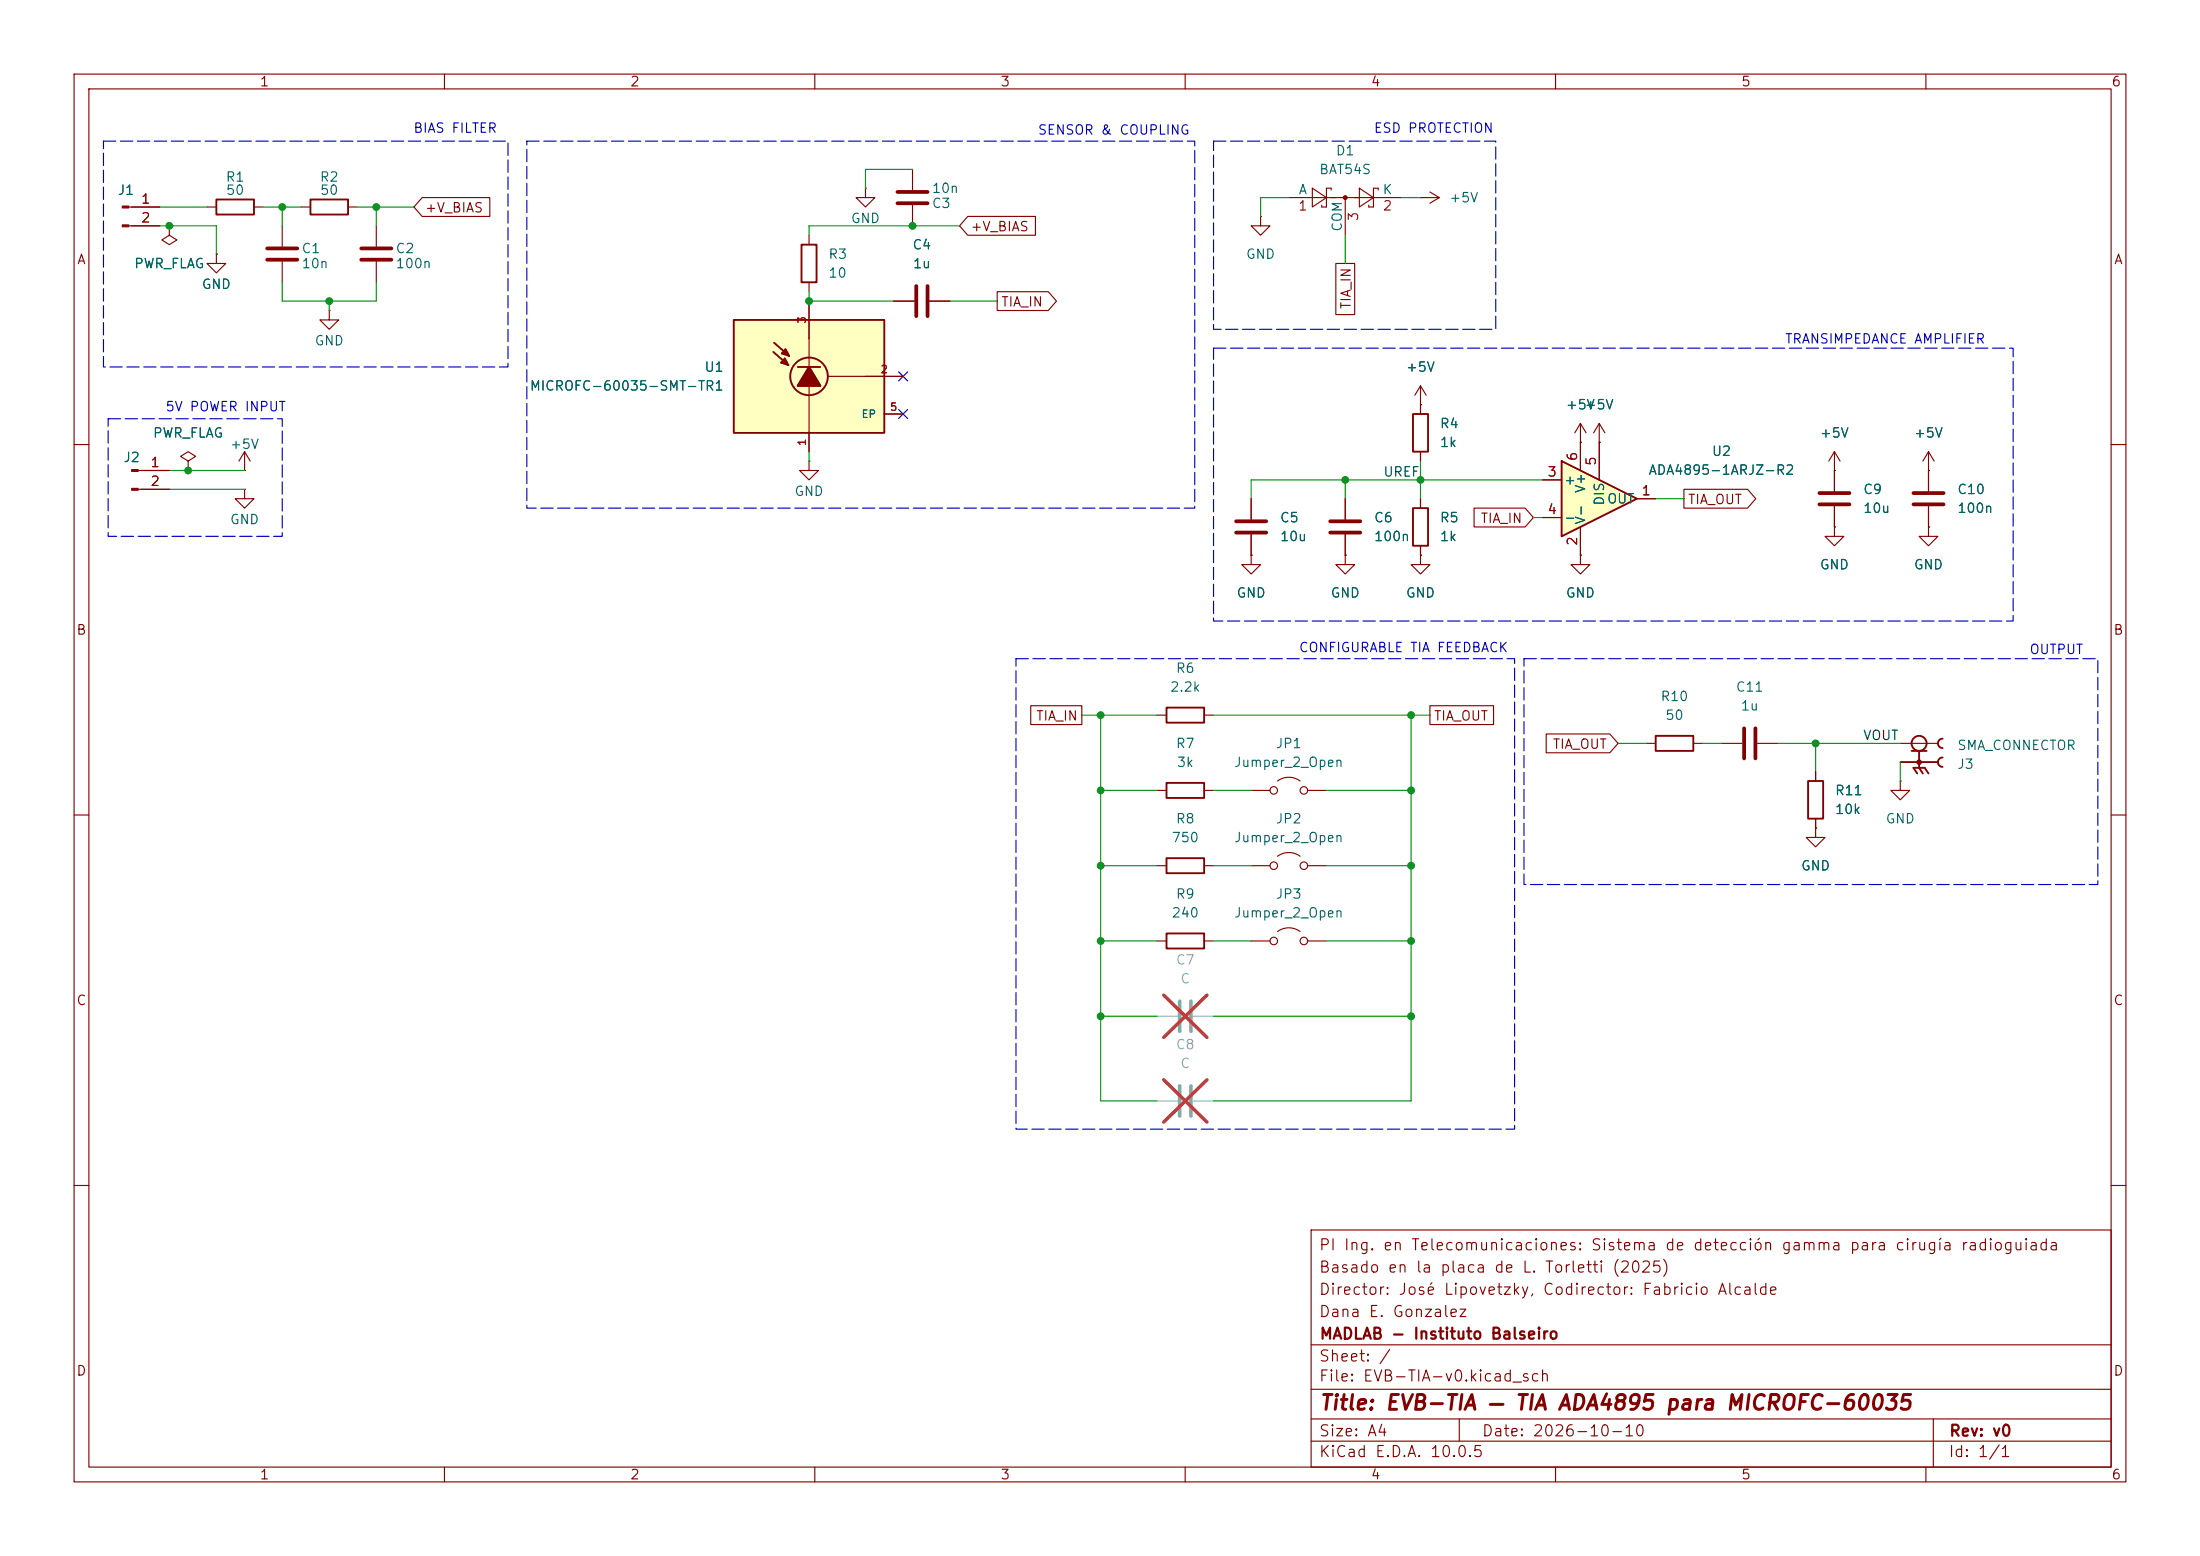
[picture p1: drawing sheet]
<svg xmlns="http://www.w3.org/2000/svg" width="297mm" height="210mm" viewBox="0 0 297 210" stroke-linecap="round" stroke-linejoin="round" font-family="sans-serif">
<g fill="none" stroke="#840000" stroke-width=".15">
<path d="M10 10h277v190h-277zM12 12h273v186h-273zM60 10v2M110 10v2M160 10v2M210 10v2M260 10v2M17.4 27.9h4.2M17.4 30.5h4.2M22.9 30.5v1.3l1 .6-1 .6-1.1-.6 1.1-.6M22.9 30.5h.1M27.9 27.9h1.3"/>
<path d="M29.2 34.3v1.3h1.3l-1.3 1.2-1.3-1.2h1.3M29.2 34.3h.1M34.3 27.9h1.3M38.1 30.5v2.8M38.1 35.3v2.8M40.6 27.9h1.3M47 27.9h1.3M50.8 30.5v2.8M50.8 35.3v2.8M170.2 29.2v1.3h1.2l-1.2 1.3-1.3-1.3h1.3M170.2 29.2h.1M174 26.7h15.2"/>
<path d="M177.2 25.4l1.9 1.3-1.9 1.2zM179.7 25.7v-.3h-.6v2.5h-.7v-.2M181.6 26.7v5.1M183.5 25.4l1.9 1.3-1.9 1.2zM186.1 25.7v-.3h-.7v2.5h-.6v-.2M191.8 26.7h.1M191.8 26.7h2.5M193 25.9l1.3 .8M194.3 26.7l-1.3 .7M44.4 41.9v1.3h1.3l-1.3 1.3-1.2-1.3h1.2M44.4 41.9h.1M191.8 54.6h.1"/>
<path d="M191.8 52.1l-.8 1.2M191.8 52.1l.7 1.2M191.8 52.1v3.8M10 60h2M18.6 63.5h4.3M18.6 66h4.3M25.4 62.2l1-.6-1-.6-1 .6 1 .6v1.3M25.4 63.5h.1M33 63.5h.1M33 66v1.3h1.3l-1.3 1.3-1.3-1.3h1.3M33 66h.1M33 61l-.7 1.2"/>
<path d="M33 61l.8 1.2M33 61v2.5M109.2 62.2v1.3h1.3l-1.3 1.3-1.3-1.3h1.3M109.2 62.2h.1M168.9 74.9v1.3h1.3l-1.3 1.3-1.3-1.3h1.3M168.9 74.9h.1M168.9 67.3v2.8M168.9 72.1v2.8M181.6 74.9v1.3h1.3l-1.3 1.3-1.3-1.3h1.3M181.6 74.9h.1M181.6 67.3v2.8M181.6 72.1v2.8"/>
<path d="M191.8 74.9v1.3h1.2l-1.2 1.3-1.3-1.3h1.3M191.8 74.9h.1M191.8 61v1.2M191.8 67.3v1.3M191.8 73.7v1.2M285 60h2M156.2 96.5h1.3M162.6 96.5h1.2M10 110h2M156.2 116.8h1.3M156.2 106.7h1.3M162.6 116.8h1.2"/>
<path d="M162.6 106.7h1.2M168.9 116.8h2.5M168.9 106.7h2.5M172.5 105.4a2.54 2.54 0 0 1 3 0M172.5 115.6a2.54 2.54 0 0 1 3 0M176.5 116.8h2.6M176.5 106.7h2.6M222.2 100.3h1.3M228.6 100.3h1.3M232.4 100.3h2.8M237.2 100.3h2.8M245.1 104.1v1.3"/>
<path d="M245.1 110.5v1.3M256.5 105.4v1.3h1.3l-1.3 1.3-1.2-1.3h1.2M256.5 105.4h.1M256.5 100.3h5.1M256.5 102.9h5.1M285 110h2M156.2 127h1.3M162.6 127h1.2M168.9 127h2.5M172.5 125.7a2.54 2.54 0 0 1 3 0M176.5 127h2.6M10 160h2"/>
<path d="M177 166h108v32h-108zM285 160h2M60 198v2M110 198v2M160 198v2M177 194.5h108M177 191.5h108M177 187.5h108M177 181.5h108M197 191.5v3M210 198v2M260 198v2"/>
<path d="M261 191.5v6.5"/>
<circle cx="172" cy="106.7" r=".51"/>
<circle cx="172" cy="116.8" r=".51"/>
<circle cx="176" cy="116.8" r=".51"/>
<circle cx="176" cy="106.7" r=".51"/>
<circle cx="172" cy="127" r=".51"/>
<circle cx="176" cy="127" r=".51"/>
</g>
<g fill="#840000" stroke="#840000" stroke-width=".15">
<path d="M17.8 63.4h.8v.2h-.8z"/>
<path d="M17.8 65.9h.8v.3h-.8z"/>
<path d="M16.5 27.8h.9v.3h-.9z"/>
<path d="M16.5 30.4h.9v.2h-.9z"/>
<circle cx="181.6" cy="26.7" r=".25"/>
</g>
<path d="M36.1 33.5h4M36.1 35.1h4M48.8 33.5h4M48.8 35.1h4M166.9 70.4h4M166.9 71.9h4M179.6 70.4h4M179.6 71.9h4M235.5 98.3v4.1M237 98.3v4.1" fill="none" stroke="#840000" stroke-width=".51"/>
<g fill="none" stroke="#840000" stroke-width=".25">
<path d="M29.2 26.9h5.1v2.1h-5.1zM41.9 26.9h5.1v2.1h-5.1zM190.8 55.9h2v5.1h-2zM190.8 68.6h2v5.1h-2zM157.5 95.5h5.1v2h-5.1zM223.5 99.3h5.1v2h-5.1zM262.3 99.7a.64 .64 0 0 0-.7 .6 .64 .64 0 0 0 .7 .7M157.5 115.8h5.1v2.1h-5.1zM157.5 105.7h5.1v2h-5.1zM244.1 105.4h2v5.1h-2zM258.1 101.3h2M258.8 104.4l-.5-.8h1.5l.5 .8"/>
<path d="M259.1 101.3v2.3l.5 .8M262.3 102.2a.64 .64 0 0 0-.7 .7 .64 .64 0 0 0 .7 .6M157.5 126h5.1v2h-5.1z"/>
<circle cx="259.1" cy="102.9" r=".25"/>
<circle cx="259.1" cy="100.3" r="1.02"/>
</g>
<path d="M159.3 135.1v4.1M160.8 135.1v4.1M159.3 146.6v4M160.8 146.6v4" fill="none" stroke="#a1a1a1" stroke-width=".51"/>
<path d="M156.2 137.2h2.8M161 137.2h2.8M156.2 148.6h2.8M161 148.6h2.8" fill="none" stroke="#a1a1a1" stroke-width=".15"/>
<path d="M157.1 134.3l5.8 5.7M162.9 134.3l-5.8 5.7M157.1 145.7l5.8 5.7M162.9 145.7l-5.8 5.7" fill="none" stroke="#e12e31" stroke-width=".46"/>
<path d="M99.1 43.2h20.3v15.2h-20.3z" fill="#ffffc2"/>
<g fill="none" stroke="#840000" stroke-width=".25">
<path d="M108.2 33h2v5.1h-2zM99.1 43.2h20.3v15.2h-20.3zM104.4 47.5l2 1.8M104.5 46.3l2 1.7M105.5 48.9l.4-.5 .5 .9M105.5 48.9l.9 .4M105.6 47.7l.4-.6 .5 .9M105.6 47.7l.9 .3M105.9 48.6l.1 .2M106 47.3l.1 .2M106.2 48.8v.2l-.7-.1M106.3 47.6v.1h-.7"/>
<path d="M107.7 49.5h3M109.2 49.5l1.5 2.6h-3z"/>
<circle cx="109.2" cy="50.8" r="2.54"/>
</g>
<g fill="none" stroke="#840000" stroke-width=".15">
<path d="M109.2 31.8v1.2M109.2 38.1v1.3M116.8 25.4v1.3h-1.2l1.2 1.2 1.3-1.2h-1.3M116.8 25.4h.1M123.2 22.9v2.8M123.2 27.7v2.8M109.2 40.6v8.9M109.2 52.1v8.9M111.8 50.8h10.1M119.4 55.9h2.5M120.6 40.6h2.8M125.5 40.6h2.8"/>
<path d="M213.4 74.9v1.3h1.2l-1.2 1.3-1.3-1.3h1.3M213.4 74.9h.1M247.6 71.1v1.3h1.3l-1.3 1.3-1.2-1.3h1.2M247.6 71.1h.1M247.6 63.5h.1M247.6 61l-.7 1.2M247.6 61l.8 1.2M247.6 61v5.3M247.6 68.3v2.8M260.3 63.5h.1M260.3 71.1v1.3h1.3l-1.3 1.3-1.2-1.3h1.2M260.3 71.1h.1"/>
<path d="M260.3 61v5.3M260.3 68.3v2.8M260.3 61l-.7 1.2M260.3 61l.8 1.2"/>
</g>
<path d="M109.2 49.5l1.5 2.6h-3z" fill="#840000" stroke="#840000" stroke-width=".25"/>
<path d="M121.2 27.4h4M121.2 25.9h4M123.7 38.6v4.1M125.2 38.6v4.1M245.6 66.5h4.1M245.6 68.1h4.1M258.3 66.5h4.1M258.3 68.1h4.1" fill="none" stroke="#840000" stroke-width=".51"/>
<path d="M210.8 62.2l10.2 5.1-10.2 5.1z" fill="#ffffc2"/>
<path d="M210.8 62.2l10.2 5.1-10.2 5.1z" fill="none" stroke="#840000" stroke-width=".25"/>
<g fill="none" stroke="#840000" stroke-width=".15">
<path d="M17.8 27.9h3.8M17.8 30.5h3.8M22.9 30.5h.1M29.2 34.3h.1M57 26.7h9.1v2.5h-9.1l-1.1-1.3zM130.7 29.2h9.1v2.6h-9.1l-1.2-1.3zM134.6 39.4h6.9l1.1 1.2-1.1 1.3h-6.9zM180.3 35.6h2.6v6.9h-2.6zM109.2 40.6v5.1M109.2 58.4v2.6M116.8 50.8h5.1M119.4 55.9h2.5"/>
<path d="M120.6 40.6h2.8M125.5 40.6h2.8M191.8 54.6h.1M191.8 54.6v1.3M213.4 59.7h.1M213.4 57.2v6.3M213.4 57.2l-.8 1.2M213.4 57.2l.7 1.2M215.9 59.7h.1M215.9 57.2v7.6M215.9 57.2l-.8 1.2M215.9 57.2l.8 1.2"/>
<path d="M19 63.5h3.9M19 66h3.9M25.4 63.5h.1M168.9 74.9h.1M168.9 67.3v2.8M168.9 72.1v2.8M181.6 74.9h.1M181.6 67.3v2.8M181.6 72.1v2.8M191.8 74.9h.1M191.8 61v1.2M191.8 67.3v1.3"/>
<path d="M191.8 73.7v1.2M199 68.6h6.9l1.1 1.3-1.1 1.2h-6.9zM208.3 64.8h2.5M208.3 69.9h2.5M213.4 74.9h.1M213.4 71.1v3.8M221 67.3h2.5M227.3 66h8.6l1.1 1.3-1.1 1.3h-8.6zM247.6 71.1h.1M247.6 63.5h.1M247.6 63.5v2.8M247.6 68.3v2.8"/>
<path d="M260.3 63.5h.1M260.3 71.1h.1M260.3 63.5v2.8M260.3 68.3v2.8M139.2 95.2h6.8v2.6h-6.8zM193 95.2h8.6v2.6h-8.6zM208.7 99.1h8.6l1.1 1.2-1.1 1.3h-8.6zM245.1 111.8v1.2h1.3l-1.3 1.3-1.3-1.3h1.3M245.1 111.8h.1M245.1 104.1v1.3M245.1 110.5v1.3"/>
</g>
<g fill="none" stroke="#009600" stroke-width=".15">
<path d="M21.6 30.5h7.6v3.8M21.6 27.9h6.3M35.6 27.9h5M38.1 38.1v2.5h12.7v-2.5M38.1 27.9v2.6M48.3 27.9h7.6M50.8 27.9v2.6M109.2 39.4v1.2h11.4M123.2 22.9h-6.4v2.5M129.5 30.5h-20.3v1.3M174 26.7h-3.8v2.5M181.6 31.8v3.8"/>
<path d="M189.2 26.7h2.6M44.4 40.6v1.3M128.3 40.6h6.3M22.9 66h10.1M22.9 63.5h10.1M109.2 61v1.2M181.6 64.8v2.5M191.8 62.2v5.1M207 69.9h1.3M208.3 64.8h-39.4v2.5M223.5 67.3h3.8M146 96.5h10.2"/>
<path d="M148.6 96.5v52.1h7.6M163.8 96.5h29.2M190.5 96.5v52.1h-26.7M148.6 116.8h7.6M148.6 106.7h7.6M163.8 116.8h5.1M163.8 106.7h5.1M179.1 116.8h11.4M179.1 106.7h11.4M218.4 100.3h3.8M229.9 100.3h2.5M240 100.3h16.5"/>
<path d="M245.1 100.3v3.8M256.5 102.9v2.5M148.6 137.2h7.6M148.6 127h7.6M163.8 137.2h26.7M163.8 127h5.1M179.1 127h11.4"/>
</g>
<path d="M121.3 50.2l1.2 1.2M121.3 55.3l1.2 1.2M122.5 50.2l-1.2 1.2M122.5 55.3l-1.2 1.2" fill="none" stroke="#000084" stroke-width=".15"/>
<path d="M14 19.1h54.6v30.4h-54.6zM71.1 19.1h90.2v49.5h-90.2zM163.8 19.1h38.1v25.4h-38.1zM14.6 56.5h23.5v15.9h-23.5zM163.8 47h108v36.8h-108zM137.2 88.9h67.3v63.5h-67.3zM205.7 88.9h77.5v30.5h-77.5z" fill="none" stroke="#0000c2" stroke-width=".15" stroke-dasharray="1.7 .6"/>
<g fill="#009600" stroke="#009600" stroke-width=".14">
<circle cx="38.1" cy="27.9" r=".46"/>
<circle cx="44.4" cy="40.6" r=".46"/>
<circle cx="22.9" cy="30.5" r=".46"/>
<circle cx="50.8" cy="27.9" r=".46"/>
<circle cx="25.4" cy="63.5" r=".46"/>
<circle cx="191.8" cy="64.8" r=".46"/>
<circle cx="181.6" cy="64.8" r=".46"/>
<circle cx="190.5" cy="137.2" r=".46"/>
<circle cx="190.5" cy="127" r=".46"/>
<circle cx="190.5" cy="106.7" r=".46"/>
<circle cx="190.5" cy="96.5" r=".46"/>
<circle cx="190.5" cy="116.8" r=".46"/>
<circle cx="148.6" cy="106.7" r=".46"/>
<circle cx="148.6" cy="116.8" r=".46"/>
<circle cx="148.6" cy="137.2" r=".46"/>
<circle cx="148.6" cy="127" r=".46"/>
<circle cx="148.6" cy="96.5" r=".46"/>
<circle cx="123.2" cy="30.5" r=".46"/>
<circle cx="109.2" cy="40.6" r=".46"/>
<circle cx="245.1" cy="100.3" r=".46"/>
</g>
<text font-size="2" fill="#840000" x="178" y="190.8">Title: EVB-TIA — TIA ADA4895 para MICROFC-60035</text>
<g font-size="1.5" fill="#840000">
<text x="178" y="172.1">Basado en la placa de L. Torletti (2025)</text>
<text x="178" y="169.1">PI Ing. en Telecomunicaciones: Sistema de detección gamma para cirugía radioguiada</text>
<text x="178" y="178.1">Dana E. Gonzalez</text>
<text x="178" y="175.1">Director: José Lipovetzky, Codirector: Fabricio Alcalde</text>
<text x="178" y="184.1">Sheet: /</text>
<text x="178" y="181.1">MADLAB - Instituto Balseiro</text>
<text x="178" y="186.8">File: EVB-TIA-v0.kicad_sch</text>
<text x="178" y="197">KiCad E.D.A. 10.0.5</text>
<text x="178" y="194.2">Size: A4</text>
<text x="200" y="194.2">Date: 2026-10-10</text>
<text x="263" y="197">Id: 1/1</text>
<text x="263" y="194.2">Rev: v0</text>
</g>
<g font-size="1.3" fill="#840000">
<text x="35" y="12">1</text>
<text x="85" y="12">2</text>
<text x="135" y="12">3</text>
<text x="185" y="12">4</text>
<text x="235" y="12">5</text>
<text x="285" y="12">6</text>
<text x="57.3" y="29">+V_BIAS</text>
<text x="10.3" y="36">A</text>
<text x="130.9" y="31.5">+V_BIAS</text>
<text x="285.3" y="36">A</text>
<text x="135.1" y="41.7">TIA_IN</text>
<text x="182.7" y="41.8" transform="rotate(-90 182.7 41.8)">TIA_IN</text>
<text x="199.8" y="70.9">TIA_IN</text>
<text x="227.8" y="68.4">TIA_OUT</text>
<text x="10.2" y="86">B</text>
<text x="285.2" y="86">B</text>
<text x="139.8" y="97.6">TIA_IN</text>
<text x="193.5" y="97.6">TIA_OUT</text>
<text x="209.5" y="101.4">TIA_OUT</text>
<text x="10.2" y="136">C</text>
<text x="285.2" y="136">C</text>
<text x="10.2" y="186">D</text>
<text x="285.2" y="186">D</text>
<text x="35" y="200">1</text>
<text x="85" y="200">2</text>
<text x="135" y="200">3</text>
<text x="185" y="200">4</text>
<text x="235" y="200">5</text>
<text x="285" y="200">6</text>
</g>
<g font-size="1.3" fill="#0000c2">
<text x="55.7" y="18.2">BIAS FILTER</text>
<text x="140" y="18.5">SENSOR &amp; COUPLING</text>
<text x="185.4" y="18.2">ESD PROTECTION</text>
<text x="240.9" y="46.7">TRANSIMPEDANCE AMPLIFIER</text>
<text x="22.2" y="55.8">5V POWER INPUT</text>
<text x="175.3" y="88.3">CONFIGURABLE TIA FEEDBACK</text>
<text x="273.9" y="88.6">OUTPUT</text>
</g>
<g font-size="1.3" fill="#006464">
<text x="178" y="23.8">BAT54S</text>
<text x="180.2" y="21.3">D1</text>
<text x="15.8" y="26.6">J1</text>
<text x="30.4" y="24.8">R1</text>
<text x="30.4" y="26.6">50</text>
<text x="43.1" y="24.8">R2</text>
<text x="43.1" y="26.6">50</text>
<text x="125.7" y="28.4">C3</text>
<text x="125.7" y="26.4">10n</text>
<text x="175.2" y="26.5">A</text>
<text x="186.6" y="26.5">K</text>
<text x="195.6" y="27.6">+5V</text>
<text x="40.6" y="34.5">C1</text>
<text x="53.3" y="34.5">C2</text>
<text x="111.7" y="35.3">R3</text>
<text x="114.8" y="30.4">GND</text>
<text x="123.1" y="34">C4</text>
<text x="168.1" y="35.3">GND</text>
<text x="181.5" y="31.4" transform="rotate(-90 181.5 31.4)">COM</text>
<text x="18" y="36.5">PWR_FLAG</text>
<text x="27.1" y="39.3">GND</text>
<text x="40.6" y="36.5">10n</text>
<text x="53.3" y="36.5">100n</text>
<text x="111.7" y="37.8">10</text>
<text x="123.2" y="36.5">1u</text>
<text x="42.4" y="46.9">GND</text>
<text x="71.4" y="53">MICROFC-60035-SMT-TR1</text>
<text x="95" y="50.5">U1</text>
<text x="189.7" y="50.5">+5V</text>
<text x="20.6" y="59.4">PWR_FLAG</text>
<text x="194.3" y="58.1">R4</text>
<text x="211.3" y="55.6">+5V</text>
<text x="213.8" y="55.6">+5V</text>
<text x="245.6" y="59.4">+5V</text>
<text x="258.3" y="59.4">+5V</text>
<text x="16.6" y="62.7">J2</text>
<text x="31" y="60.9">+5V</text>
<text x="194.3" y="60.7">1k</text>
<text x="211" y="65.7">+</text>
<text x="222.5" y="64.4">ADA4895-1ARJZ-R2</text>
<text x="231" y="61.9">U2</text>
<text x="31" y="71.1">GND</text>
<text x="107.2" y="67.3">GND</text>
<text x="172.7" y="70.8">C5</text>
<text x="185.4" y="70.8">C6</text>
<text x="194.3" y="70.8">R5</text>
<text x="211" y="70.8">-</text>
<text x="214.3" y="70.9" transform="rotate(-90 214.3 70.9)">V-</text>
<text x="214.3" y="66.6" transform="rotate(-90 214.3 66.6)">V+</text>
<text x="216.9" y="68.3" transform="rotate(-90 216.9 68.3)">DIS</text>
<text x="216.9" y="68.3">OUT</text>
<text x="251.4" y="67">C9</text>
<text x="251.4" y="69.5">10u</text>
<text x="264.1" y="67">C10</text>
<text x="264.1" y="69.5">100n</text>
<text x="172.7" y="73.4">10u</text>
<text x="185.4" y="73.4">100n</text>
<text x="194.3" y="73.4">1k</text>
<text x="245.6" y="77.2">GND</text>
<text x="258.3" y="77.2">GND</text>
<text x="166.8" y="81">GND</text>
<text x="179.5" y="81">GND</text>
<text x="189.7" y="81">GND</text>
<text x="211.3" y="81">GND</text>
<text x="157.9" y="93.7">2.2k</text>
<text x="158.7" y="91.1">R6</text>
<text x="224.1" y="94.9">R10</text>
<text x="234.2" y="93.7">C11</text>
<text x="158.7" y="101.3">R7</text>
<text x="172.1" y="101.3">JP1</text>
<text x="224.7" y="97.5">50</text>
<text x="234.9" y="96.2">1u</text>
<text x="264.1" y="101.5">SMA_CONNECTOR</text>
<text x="158.8" y="103.8">3k</text>
<text x="166.5" y="103.8">Jumper_2_Open</text>
<text x="247.6" y="107.6">R11</text>
<text x="264.1" y="104.1">J3</text>
<text x="158.1" y="114">750</text>
<text x="158.7" y="111.5">R8</text>
<text x="166.5" y="114">Jumper_2_Open</text>
<text x="172.1" y="111.5">JP2</text>
<text x="247.6" y="110.2">10k</text>
<text x="254.5" y="111.5">GND</text>
<text x="243" y="117.8">GND</text>
<text x="158.1" y="124.2">240</text>
<text x="158.7" y="121.6">R9</text>
<text x="166.5" y="124.2">Jumper_2_Open</text>
<text x="172.1" y="121.6">JP3</text>
</g>
<g font-size="1.3" fill="#a90000">
<text x="19" y="27.8">1</text>
<text x="175.2" y="28.7">1</text>
<text x="183.7" y="29.9" transform="rotate(-90 183.7 29.9)">3</text>
<text x="186.6" y="28.7">2</text>
<text x="19" y="30.3">2</text>
<text x="20.2" y="63.4">1</text>
<text x="20.2" y="65.9">2</text>
<text x="208.8" y="64.6">3</text>
<text x="213.2" y="62.3" transform="rotate(-90 213.2 62.3)">6</text>
<text x="215.8" y="63" transform="rotate(-90 215.8 63)">5</text>
<text x="208.8" y="69.7">4</text>
<text x="221.5" y="67.2">1</text>
<text x="213.2" y="73.8" transform="rotate(-90 213.2 73.8)">2</text>
</g>
<g font-size="1.3" fill="#0f0f0f">
<text x="186.7" y="64.6">UREF</text>
<text x="251.4" y="100.2">VOUT</text>
</g>
<g font-size="1.3" fill="#989898">
<text x="158.7" y="130.5">C7</text>
<text x="159.3" y="133">C</text>
<text x="158.7" y="141.9">C8</text>
<text x="159.3" y="144.5">C</text>
</g>
<g font-size="1" fill="#a90000">
<text x="109" y="43.8" transform="rotate(-90 109 43.8)">3</text>
<text x="118.8" y="50.6">2</text>
<text x="120.1" y="55.7">5</text>
<text x="109" y="60.3" transform="rotate(-90 109 60.3)">1</text>
</g>
<text font-size="1" fill="#006464" x="116.2" y="56.6">EP</text>
</svg>
